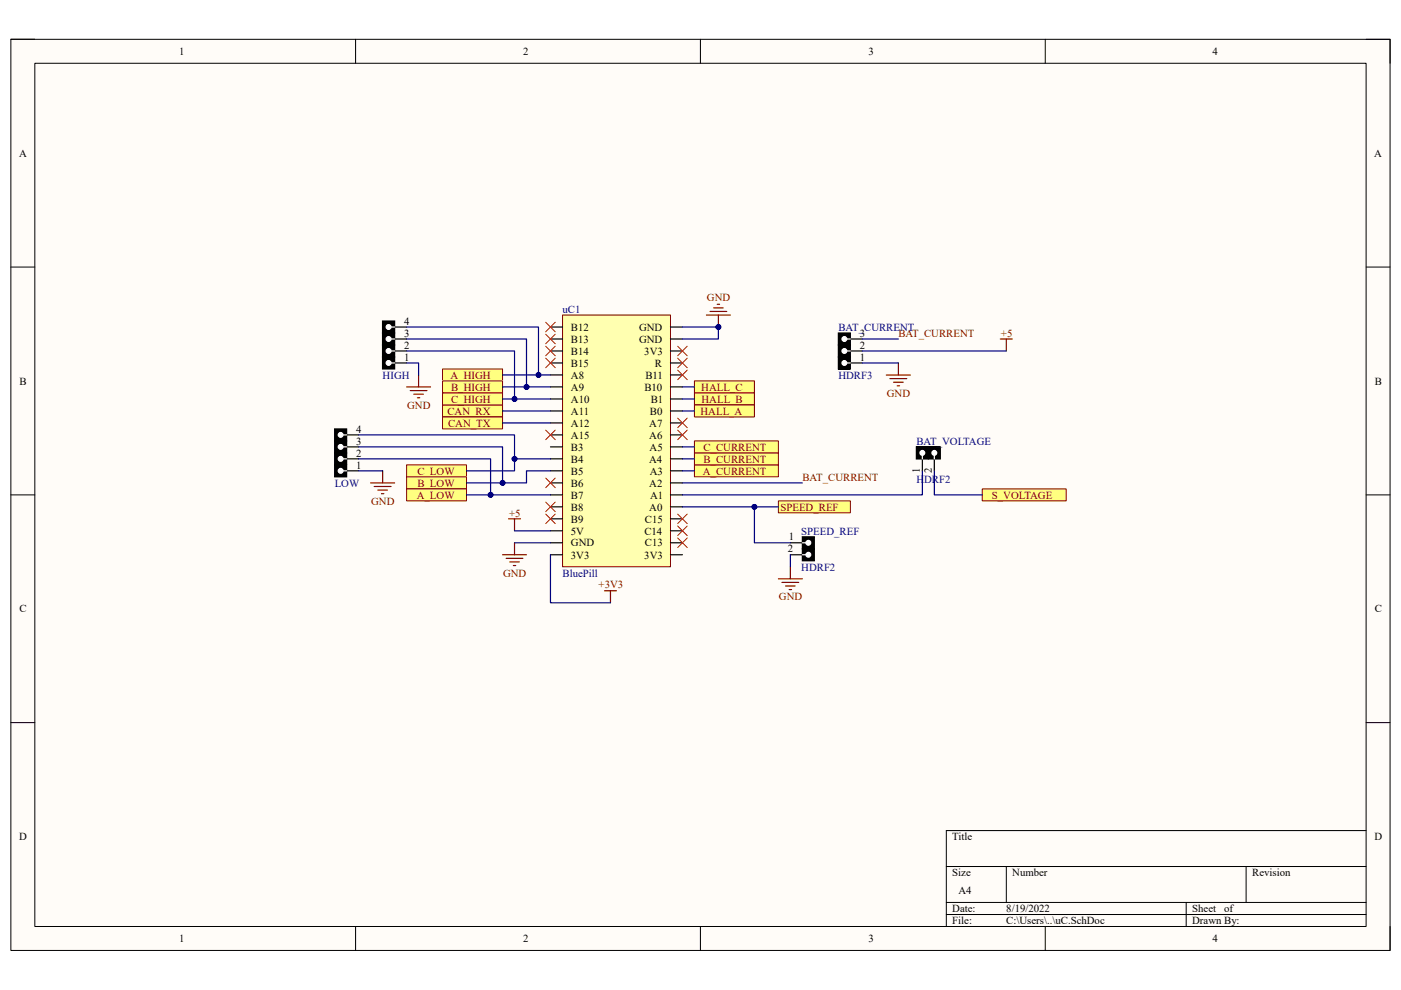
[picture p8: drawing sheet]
<svg xmlns="http://www.w3.org/2000/svg" width="297mm" height="210mm" viewBox="0 0 297 210" stroke-linecap="round" stroke-linejoin="round" font-family="sans-serif">
<path d="M2.3 8.3h292.4v193.3h-292.4z" fill="#fffcf8"/>
<path d="M2.3 8.3h292.4v193.3h-292.4z" fill="none" stroke="#000" stroke-width=".21"/>
<path d="M7.4 13.4h282.2v183.1h-282.2z" fill="#fffcf8"/>
<g fill="none" stroke="#000" stroke-width=".21">
<path d="M2.3 8.3h5.1M7.4 13.4h282.2v183.1h-282.2zM75.4 8.3v5.1M148.5 8.3v5.1M221.6 8.3v5.1M289.6 8.3h5.1v5.1M2.3 56.6h5.1M289.6 56.6h5.1M2.3 105h5.1M289.6 105h5.1M2.3 153.3h5.1M289.6 153.3h5.1"/>
<path d="M289.6 176.2h-89v20.3M75.4 196.5v5.1M148.5 196.5v5.1M200.6 183.8h89M200.6 191.4h89M200.6 194h89M213.4 183.8v7.6M221.6 196.5v5.1M251.5 191.4v5.1M264.2 183.8v7.6M294.7 196.5v5.1"/>
</g>
<path d="M119.3 66.8h22.9v53.4h-22.9z" fill="#ffffb0"/>
<path d="M119.3 66.8h22.9v53.4h-22.9z" fill="none" stroke="#800000" stroke-width=".21"/>
<g fill="none" stroke="#000" stroke-width=".25">
<path d="M116.7 79.5h2.6M116.7 77h2.6M116.7 74.4h2.6M116.7 71.9h2.6M116.7 69.4h2.6M142.2 79.5h2.5M142.2 77h2.5M142.2 74.4h2.5M142.2 71.9h2.5M142.2 69.4h2.5M116.7 99.9h2.6M116.7 97.3h2.6"/>
<path d="M116.7 94.8h2.6M116.7 92.2h2.6M116.7 89.7h2.6M116.7 87.2h2.6M116.7 84.6h2.6M116.7 82.1h2.6M142.2 99.9h2.5M142.2 97.3h2.5M142.2 94.8h2.5M142.2 92.2h2.5M142.2 89.7h2.5M142.2 87.2h2.5"/>
<path d="M142.2 84.6h2.5M142.2 82.1h2.5M116.7 117.7h2.6M116.7 115.1h2.6M116.7 112.6h2.6M116.7 110h2.6M116.7 107.5h2.6M116.7 105h2.6M116.7 102.4h2.6M142.2 117.7h2.5M142.2 115.1h2.5M142.2 112.6h2.5"/>
<path d="M142.2 110h2.5M142.2 107.5h2.5M142.2 105h2.5M142.2 102.4h2.5"/>
</g>
<path d="M93.8 85.9h12.7v2.5h-12.7z" fill="#ffff80"/>
<path d="M93.8 85.9h12.7v2.5h-12.7z" fill="none" stroke="#800000" stroke-width=".21"/>
<path d="M93.8 88.4h12.7v2.6h-12.7z" fill="#ffff80"/>
<path d="M93.8 88.4h12.7v2.6h-12.7z" fill="none" stroke="#800000" stroke-width=".21"/>
<path d="M93.8 78.3h12.7v2.5h-12.7z" fill="#ffff80"/>
<path d="M93.8 78.3h12.7v2.5h-12.7z" fill="none" stroke="#800000" stroke-width=".21"/>
<path d="M93.8 80.8h12.7v2.6h-12.7z" fill="#ffff80"/>
<path d="M93.8 80.8h12.7v2.6h-12.7z" fill="none" stroke="#800000" stroke-width=".21"/>
<path d="M93.8 83.4h12.7v2.5h-12.7z" fill="#ffff80"/>
<path d="M93.8 83.4h12.7v2.5h-12.7z" fill="none" stroke="#800000" stroke-width=".21"/>
<path d="M147.2 80.8h12.8v2.6h-12.8z" fill="#ffff80"/>
<path d="M147.2 80.8h12.8v2.6h-12.8z" fill="none" stroke="#800000" stroke-width=".21"/>
<path d="M147.2 83.4h12.8v2.5h-12.8z" fill="#ffff80"/>
<path d="M147.2 83.4h12.8v2.5h-12.8z" fill="none" stroke="#800000" stroke-width=".21"/>
<path d="M147.2 85.9h12.8v2.5h-12.8z" fill="#ffff80"/>
<path d="M147.2 85.9h12.8v2.5h-12.8z" fill="none" stroke="#800000" stroke-width=".21"/>
<path d="M86.2 98.6h12.7v2.5h-12.7z" fill="#ffff80"/>
<path d="M86.2 98.6h12.7v2.5h-12.7z" fill="none" stroke="#800000" stroke-width=".21"/>
<path d="M86.2 101.1h12.7v2.6h-12.7z" fill="#ffff80"/>
<path d="M86.2 101.1h12.7v2.6h-12.7z" fill="none" stroke="#800000" stroke-width=".21"/>
<path d="M86.2 103.7h12.7v2.5h-12.7z" fill="#ffff80"/>
<path d="M86.2 103.7h12.7v2.5h-12.7z" fill="none" stroke="#800000" stroke-width=".21"/>
<path d="M165 106.2h15.3v2.6h-15.3z" fill="#ffff80"/>
<path d="M165 106.2h15.3v2.6h-15.3z" fill="none" stroke="#800000" stroke-width=".21"/>
<g fill="none" stroke="#f00" stroke-width=".21">
<path d="M115.7 68.3l2 2.1M115.7 70.9l2 2M115.7 73.4l2 2.1M115.7 76l2 2M117.7 68.3l-2 2.1M117.7 70.9l-2 2M117.7 73.4l-2 2.1M117.7 76l-2 2M143.7 78.5l2 2M143.7 76l2 2M143.7 73.4l2 2.1M145.7 78.5l-2 2"/>
<path d="M145.7 76l-2 2M145.7 73.4l-2 2.1M115.7 91.2l2 2.1M117.7 91.2l-2 2.1M143.7 91.2l2 2.1M143.7 88.7l2 2M145.7 91.2l-2 2.1M145.7 88.7l-2 2M115.7 106.5l2 2M115.7 109l2 2.1M117.7 106.5l-2 2M117.7 109l-2 2.1"/>
<path d="M143.7 114.1l2 2M143.7 111.6l2 2M143.7 109l2 2.1M145.7 114.1l-2 2M145.7 111.6l-2 2M145.7 109l-2 2.1"/>
</g>
<path d="M149.8 66.8h5.1M150.5 66.1h3.6M151.3 65.3h2M152.1 64.5h.5M152.3 66.8v2.6M106.5 117.7h5.1M107.3 118.4h3.6M108.1 119.2h2M108.8 120h.5M109.1 115.1v2.6" fill="none" stroke="#800000" stroke-width=".25"/>
<circle cx="152.3" cy="69.4" r=".51" fill="#000080"/>
<circle cx="152.3" cy="69.4" r=".51" fill="none" stroke="#000080" stroke-width=".21"/>
<path d="M107.8 110h2.6M109.1 110v2.6M128.2 125.3h2.5M129.4 125.3v2.5" fill="none" stroke="#800000" stroke-width=".25"/>
<path d="M147.2 98.6h17.8v2.5h-17.8z" fill="#ffff80"/>
<path d="M147.2 98.6h17.8v2.5h-17.8z" fill="none" stroke="#800000" stroke-width=".21"/>
<path d="M147.2 96.1h17.8v2.5h-17.8z" fill="#ffff80"/>
<path d="M147.2 96.1h17.8v2.5h-17.8z" fill="none" stroke="#800000" stroke-width=".21"/>
<path d="M147.2 93.5h17.8v2.6h-17.8z" fill="#ffff80"/>
<path d="M147.2 93.5h17.8v2.6h-17.8z" fill="none" stroke="#800000" stroke-width=".21"/>
<path d="M208.3 103.7h17.8v2.5h-17.8z" fill="#ffff80"/>
<path d="M208.3 103.7h17.8v2.5h-17.8z" fill="none" stroke="#800000" stroke-width=".21"/>
<path d="M81.1 75.7h2.6v2.6h-2.6zM83.7 77h2.5M83.7 74.4h2.5M83.7 71.9h2.5M83.7 69.4h2.5" fill="none" stroke="#000" stroke-width=".25"/>
<path d="M81.1 75.7h2.6v2.6h-2.6z" fill="#000"/>
<circle cx="82.4" cy="77" r=".51" fill="#fff"/>
<g fill="none" stroke="#fff" stroke-width=".25">
<path d="M82.9 77h.8"/>
<circle cx="82.4" cy="77" r=".51"/>
</g>
<path d="M81.1 73.2h2.6v2.5h-2.6z" fill="#000"/>
<path d="M81.1 73.2h2.6v2.5h-2.6z" fill="none" stroke="#000" stroke-width=".25"/>
<circle cx="82.4" cy="74.4" r=".51" fill="#fff"/>
<g fill="none" stroke="#fff" stroke-width=".25">
<path d="M82.9 74.4h.8"/>
<circle cx="82.4" cy="74.4" r=".51"/>
</g>
<path d="M81.1 70.6h2.6v2.6h-2.6z" fill="#000"/>
<path d="M81.1 70.6h2.6v2.6h-2.6z" fill="none" stroke="#000" stroke-width=".25"/>
<circle cx="82.4" cy="71.9" r=".51" fill="#fff"/>
<g fill="none" stroke="#fff" stroke-width=".25">
<path d="M82.9 71.9h.8"/>
<circle cx="82.4" cy="71.9" r=".51"/>
</g>
<path d="M81.1 68.1h2.6v2.5h-2.6z" fill="#000"/>
<path d="M81.1 68.1h2.6v2.5h-2.6z" fill="none" stroke="#000" stroke-width=".25"/>
<circle cx="82.4" cy="69.4" r=".51" fill="#fff"/>
<g fill="none" stroke="#fff" stroke-width=".25">
<path d="M82.9 69.4h.8"/>
<circle cx="82.4" cy="69.4" r=".51"/>
</g>
<path d="M88.7 79.5v2.6M86.2 82.1h5.1M87 82.8h3.5M87.7 83.6h2.1M88.5 84.4h.5" fill="none" stroke="#800000" stroke-width=".25"/>
<path d="M70.9 98.6h2.6v2.5h-2.6zM73.5 99.9h2.5M73.5 97.3h2.5M73.5 94.8h2.5M73.5 92.2h2.5" fill="none" stroke="#000" stroke-width=".25"/>
<path d="M70.9 98.6h2.6v2.5h-2.6z" fill="#000"/>
<circle cx="72.2" cy="99.9" r=".51" fill="#fff"/>
<g fill="none" stroke="#fff" stroke-width=".25">
<path d="M72.7 99.9h.8"/>
<circle cx="72.2" cy="99.9" r=".51"/>
</g>
<path d="M70.9 96.1h2.6v2.5h-2.6z" fill="#000"/>
<path d="M70.9 96.1h2.6v2.5h-2.6z" fill="none" stroke="#000" stroke-width=".25"/>
<circle cx="72.2" cy="97.3" r=".51" fill="#fff"/>
<g fill="none" stroke="#fff" stroke-width=".25">
<path d="M72.7 97.3h.8"/>
<circle cx="72.2" cy="97.3" r=".51"/>
</g>
<path d="M70.9 93.5h2.6v2.6h-2.6z" fill="#000"/>
<path d="M70.9 93.5h2.6v2.6h-2.6z" fill="none" stroke="#000" stroke-width=".25"/>
<circle cx="72.2" cy="94.8" r=".51" fill="#fff"/>
<g fill="none" stroke="#fff" stroke-width=".25">
<path d="M72.7 94.8h.8"/>
<circle cx="72.2" cy="94.8" r=".51"/>
</g>
<path d="M70.9 91h2.6v2.5h-2.6z" fill="#000"/>
<path d="M70.9 91h2.6v2.5h-2.6z" fill="none" stroke="#000" stroke-width=".25"/>
<circle cx="72.2" cy="92.2" r=".51" fill="#fff"/>
<g fill="none" stroke="#fff" stroke-width=".25">
<path d="M72.7 92.2h.8"/>
<circle cx="72.2" cy="92.2" r=".51"/>
</g>
<path d="M81.1 99.9v2.5M78.6 102.4h5.1M79.3 103.2h3.6M80.1 103.9h2M80.9 104.7h.5" fill="none" stroke="#800000" stroke-width=".25"/>
<path d="M194.3 94.8h2.5v2.5h-2.5zM195.6 97.3v2.6M198.1 97.3v2.6" fill="none" stroke="#000" stroke-width=".25"/>
<path d="M194.3 94.8h2.5v2.5h-2.5z" fill="#000"/>
<circle cx="195.6" cy="96.1" r=".51" fill="#fff"/>
<g fill="none" stroke="#fff" stroke-width=".25">
<path d="M195.6 96.6v.7"/>
<circle cx="195.6" cy="96.1" r=".51"/>
</g>
<path d="M196.8 94.8h2.6v2.5h-2.6z" fill="#000"/>
<path d="M196.8 94.8h2.6v2.5h-2.6z" fill="none" stroke="#000" stroke-width=".25"/>
<circle cx="198.1" cy="96.1" r=".51" fill="#fff"/>
<g fill="none" stroke="#fff" stroke-width=".25">
<path d="M198.1 96.6v.7"/>
<circle cx="198.1" cy="96.1" r=".51"/>
</g>
<path d="M167.6 115.1h2.5M167.6 117.7h2.5M170.1 113.9h2.6v2.5h-2.6z" fill="none" stroke="#000" stroke-width=".25"/>
<path d="M170.1 113.9h2.6v2.5h-2.6z" fill="#000"/>
<circle cx="171.4" cy="115.1" r=".51" fill="#fff"/>
<g fill="none" stroke="#fff" stroke-width=".25">
<path d="M170.1 115.1h.8"/>
<circle cx="171.4" cy="115.1" r=".51"/>
</g>
<path d="M170.1 116.4h2.6v2.5h-2.6z" fill="#000"/>
<path d="M170.1 116.4h2.6v2.5h-2.6z" fill="none" stroke="#000" stroke-width=".25"/>
<circle cx="171.4" cy="117.7" r=".51" fill="#fff"/>
<g fill="none" stroke="#fff" stroke-width=".25">
<path d="M170.1 117.7h.8"/>
<circle cx="171.4" cy="117.7" r=".51"/>
</g>
<path d="M165 122.8h5.1M165.8 123.5h3.6M166.6 124.3h2M167.3 125.1h.5M167.6 120.2v2.6" fill="none" stroke="#800000" stroke-width=".25"/>
<path d="M177.8 75.7h2.5v2.6h-2.5zM180.3 77h2.5M180.3 74.4h2.5M180.3 71.9h2.5" fill="none" stroke="#000" stroke-width=".25"/>
<path d="M177.8 75.7h2.5v2.6h-2.5z" fill="#000"/>
<circle cx="179" cy="77" r=".51" fill="#fff"/>
<g fill="none" stroke="#fff" stroke-width=".25">
<path d="M179.5 77h.8"/>
<circle cx="179" cy="77" r=".51"/>
</g>
<path d="M177.8 73.2h2.5v2.5h-2.5z" fill="#000"/>
<path d="M177.8 73.2h2.5v2.5h-2.5z" fill="none" stroke="#000" stroke-width=".25"/>
<circle cx="179" cy="74.4" r=".51" fill="#fff"/>
<g fill="none" stroke="#fff" stroke-width=".25">
<path d="M179.5 74.4h.8"/>
<circle cx="179" cy="74.4" r=".51"/>
</g>
<path d="M177.8 70.6h2.5v2.6h-2.5z" fill="#000"/>
<path d="M177.8 70.6h2.5v2.6h-2.5z" fill="none" stroke="#000" stroke-width=".25"/>
<circle cx="179" cy="71.9" r=".51" fill="#fff"/>
<g fill="none" stroke="#fff" stroke-width=".25">
<path d="M179.5 71.9h.8"/>
<circle cx="179" cy="71.9" r=".51"/>
</g>
<path d="M187.9 79.5h5.1M190.5 77v2.5M212.1 71.9h2.5M213.4 71.9v2.5M188.7 80.3h3.6M189.4 81.1h2.1M190.2 81.8h.5" fill="none" stroke="#800000" stroke-width=".25"/>
<path d="M182.8 74.4h30.6M76 99.9h5.1M76 94.8h30.5v7.6" fill="none" stroke="#000080" stroke-width=".25"/>
<circle cx="106.5" cy="102.4" r=".51" fill="#000080"/>
<circle cx="106.5" cy="102.4" r=".51" fill="none" stroke="#000080" stroke-width=".21"/>
<path d="M76 92.2h33.1v5.1" fill="none" stroke="#000080" stroke-width=".25"/>
<circle cx="109.1" cy="97.3" r=".51" fill="#000080"/>
<circle cx="109.1" cy="97.3" r=".51" fill="none" stroke="#000080" stroke-width=".21"/>
<path d="M86.2 77h2.5v2.5M86.2 74.4h22.9v10.2" fill="none" stroke="#000080" stroke-width=".25"/>
<circle cx="109.1" cy="84.6" r=".51" fill="#000080"/>
<circle cx="109.1" cy="84.6" r=".51" fill="none" stroke="#000080" stroke-width=".21"/>
<path d="M86.2 71.9h25.4v10.2" fill="none" stroke="#000080" stroke-width=".25"/>
<circle cx="111.6" cy="82.1" r=".51" fill="#000080"/>
<circle cx="111.6" cy="82.1" r=".51" fill="none" stroke="#000080" stroke-width=".21"/>
<path d="M86.2 69.4h28v10.1" fill="none" stroke="#000080" stroke-width=".25"/>
<circle cx="114.2" cy="79.5" r=".51" fill="#000080"/>
<circle cx="114.2" cy="79.5" r=".51" fill="none" stroke="#000080" stroke-width=".21"/>
<path d="M116.7 99.9h-5.1v2.5h-12.7" fill="none" stroke="#000080" stroke-width=".25"/>
<circle cx="106.5" cy="102.4" r=".51" fill="#000080"/>
<circle cx="106.5" cy="102.4" r=".51" fill="none" stroke="#000080" stroke-width=".21"/>
<path d="M116.7 97.3h-7.6v2.6h-10.2" fill="none" stroke="#000080" stroke-width=".25"/>
<circle cx="109.1" cy="97.3" r=".51" fill="#000080"/>
<circle cx="109.1" cy="97.3" r=".51" fill="none" stroke="#000080" stroke-width=".21"/>
<path d="M106.5 89.7h10.2M106.5 87.2h10.2M106.5 84.6h10.2" fill="none" stroke="#000080" stroke-width=".25"/>
<circle cx="109.1" cy="84.6" r=".51" fill="#000080"/>
<circle cx="109.1" cy="84.6" r=".51" fill="none" stroke="#000080" stroke-width=".21"/>
<path d="M106.5 82.1h10.2" fill="none" stroke="#000080" stroke-width=".25"/>
<circle cx="111.6" cy="82.1" r=".51" fill="#000080"/>
<circle cx="111.6" cy="82.1" r=".51" fill="none" stroke="#000080" stroke-width=".21"/>
<path d="M106.5 79.5h10.2" fill="none" stroke="#000080" stroke-width=".25"/>
<circle cx="114.2" cy="79.5" r=".51" fill="#000080"/>
<circle cx="114.2" cy="79.5" r=".51" fill="none" stroke="#000080" stroke-width=".21"/>
<path d="M109.1 115.1h7.6M109.1 112.6h7.6M144.7 107.5h20.3" fill="none" stroke="#000080" stroke-width=".25"/>
<circle cx="160" cy="107.5" r=".51" fill="#000080"/>
<circle cx="160" cy="107.5" r=".51" fill="none" stroke="#000080" stroke-width=".21"/>
<path d="M144.7 69.4h7.6v2.5h-7.6M144.7 99.9h2.5M144.7 97.3h2.5M144.7 94.8h2.5M144.7 87.2h2.5M144.7 84.6h2.5M144.7 82.1h2.5M195.6 99.9v5.1h-50.9M144.7 102.4h25.4" fill="none" stroke="#000080" stroke-width=".25"/>
<circle cx="152.3" cy="69.4" r=".51" fill="#000080"/>
<circle cx="152.3" cy="69.4" r=".51" fill="none" stroke="#000080" stroke-width=".21"/>
<path d="M160 107.5v7.6h7.6" fill="none" stroke="#000080" stroke-width=".25"/>
<circle cx="160" cy="107.5" r=".51" fill="#000080"/>
<circle cx="160" cy="107.5" r=".51" fill="none" stroke="#000080" stroke-width=".21"/>
<path d="M182.8 71.9h7.7M182.8 77h7.7M76 97.3h28v7.7h-5.1M198.1 99.9v5.1h10.2M116.7 117.7v10.1h12.7M167.6 117.7v2.5" fill="none" stroke="#000080" stroke-width=".25"/>
<circle cx="104" cy="105" r=".51" fill="#000080"/>
<circle cx="104" cy="105" r=".51" fill="none" stroke="#000080" stroke-width=".21"/>
<path d="M104 105h12.7" fill="none" stroke="#000080" stroke-width=".25"/>
<circle cx="104" cy="105" r=".51" fill="#000080"/>
<circle cx="104" cy="105" r=".51" fill="none" stroke="#000080" stroke-width=".21"/>
<path d="M115.7 101.4l2 2M117.7 101.4l-2 2" fill="none" stroke="#f00" stroke-width=".21"/>
<g font-size="2.3">
<text x="38" y="11.7">1</text>
<text x="110.9" y="11.7">2</text>
<text x="184.1" y="11.7">3</text>
<text x="257.1" y="11.7">4</text>
<text x="4" y="33.3">A</text>
<text x="291.4" y="33.3">A</text>
<text x="85.7" y="71.4">3</text>
<text x="85.7" y="68.9">4</text>
<text x="121" y="70.1">B12</text>
<text x="135.5" y="70.1">GND</text>
<text x="182.3" y="71.4">3</text>
<text x="85.7" y="76.5">1</text>
<text x="85.7" y="74">2</text>
<text x="121" y="72.7">B13</text>
<text x="121" y="75.2">B14</text>
<text x="121" y="77.8">B15</text>
<text x="135.5" y="72.7">GND</text>
<text x="136.6" y="75.2">3V3</text>
<text x="138.8" y="77.8">R</text>
<text x="182.3" y="76.5">1</text>
<text x="182.3" y="74">2</text>
<text x="4.1" y="81.6">B</text>
<text x="121" y="80.3">A8</text>
<text x="121" y="82.9">A9</text>
<text x="136.6" y="82.9">B10</text>
<text x="136.8" y="80.3">B11</text>
<text x="291.5" y="81.6">B</text>
<text x="121" y="85.4">A10</text>
<text x="121" y="87.9">A11</text>
<text x="137.8" y="87.9">B0</text>
<text x="138" y="85.4">B1</text>
<text x="75.5" y="94.3">3</text>
<text x="75.5" y="91.8">4</text>
<text x="121" y="90.5">A12</text>
<text x="121" y="93">A15</text>
<text x="121" y="95.6">B3</text>
<text x="137.7" y="93">A6</text>
<text x="137.7" y="90.5">A7</text>
<text x="137.7" y="95.6">A5</text>
<text x="75.5" y="99.4">1</text>
<text x="75.5" y="96.8">2</text>
<text x="121" y="98.1">B4</text>
<text x="121" y="100.7">B5</text>
<text x="137.6" y="98.1">A4</text>
<text x="137.8" y="100.7">A3</text>
<text x="195" y="100.2" transform="rotate(-90 195 100.2)">1</text>
<text x="197.6" y="100.4" transform="rotate(-90 197.6 100.4)">2</text>
<text x="121" y="103.2">B6</text>
<text x="121" y="105.7">B7</text>
<text x="137.7" y="103.2">A2</text>
<text x="137.9" y="105.7">A1</text>
<text x="121" y="108.3">B8</text>
<text x="121" y="110.8">B9</text>
<text x="121" y="113.4">5V</text>
<text x="136.6" y="113.4">C14</text>
<text x="136.7" y="110.8">C15</text>
<text x="137.7" y="108.3">A0</text>
<text x="121" y="115.9">GND</text>
<text x="121" y="118.5">3V3</text>
<text x="136.6" y="118.5">3V3</text>
<text x="136.7" y="115.9">C13</text>
<text x="167" y="117.2">2</text>
<text x="167.2" y="114.6">1</text>
<text x="4.1" y="129.9">C</text>
<text x="291.5" y="129.9">C</text>
<text x="4.1" y="178.2">D</text>
<text x="201.9" y="178.2">Title</text>
<text x="291.4" y="178.2">D</text>
<text x="201.9" y="185.8">Size</text>
<text x="214.6" y="185.8">Number</text>
<text x="265.5" y="185.8">Revision</text>
<text x="203.2" y="189.7">A4</text>
<text x="201.9" y="193.5">Date:</text>
<text x="201.9" y="196">File:</text>
<text x="213.4" y="193.5">8/19/2022</text>
<text x="213.4" y="196">C:\Users\..\uC.SchDoc</text>
<text x="252.8" y="196">Drawn By:</text>
<text x="252.8" y="193.5">Sheet</text>
<text x="259.6" y="193.5">of</text>
<text x="38" y="199.8">1</text>
<text x="110.9" y="199.8">2</text>
<text x="184.1" y="199.8">3</text>
<text x="257.1" y="199.8">4</text>
</g>
<g font-size="2.3" fill="#800000">
<text x="149.9" y="63.8">GND</text>
<text x="190.5" y="71.4">BAT_CURRENT</text>
<text x="212.2" y="71.4">+5</text>
<text x="95.5" y="80.3">A_HIGH</text>
<text x="95.6" y="82.9">B_HIGH</text>
<text x="148.7" y="82.9">HALL_C</text>
<text x="86.3" y="86.7">GND</text>
<text x="94.9" y="87.9">CAN_RX</text>
<text x="95.6" y="85.4">C_HIGH</text>
<text x="148.5" y="87.9">HALL_A</text>
<text x="148.7" y="85.4">HALL_B</text>
<text x="188" y="84.1">GND</text>
<text x="95" y="90.5">CAN_TX</text>
<text x="149.2" y="95.6">C_CURRENT</text>
<text x="88.5" y="100.7">C_LOW</text>
<text x="149" y="100.7">A_CURRENT</text>
<text x="149.2" y="98.1">B_CURRENT</text>
<text x="170.1" y="101.9">BAT_CURRENT</text>
<text x="78.7" y="107">GND</text>
<text x="88.4" y="105.7">A_LOW</text>
<text x="88.5" y="103.2">B_LOW</text>
<text x="210.3" y="105.7">S_VOLTAGE</text>
<text x="107.9" y="109.6">+5</text>
<text x="165.5" y="108.3">SPEED_REF</text>
<text x="106.7" y="122.3">GND</text>
<text x="126.9" y="124.8">+3V3</text>
<text x="165.1" y="127.4">GND</text>
</g>
<g font-size="2.3" fill="#000080">
<text x="119.3" y="66.3">uC1</text>
<text x="177.8" y="70.1">BAT_CURRENT</text>
<text x="81.1" y="80.3">HIGH</text>
<text x="177.8" y="80.3">HDRF3</text>
<text x="194.3" y="94.3">BAT_VOLTAGE</text>
<text x="71" y="103.2">LOW</text>
<text x="194.3" y="102.4">HDRF2</text>
<text x="169.9" y="113.4">SPEED_REF</text>
<text x="119.3" y="122.3">BluePill</text>
<text x="169.9" y="121">HDRF2</text>
</g>
</svg>
